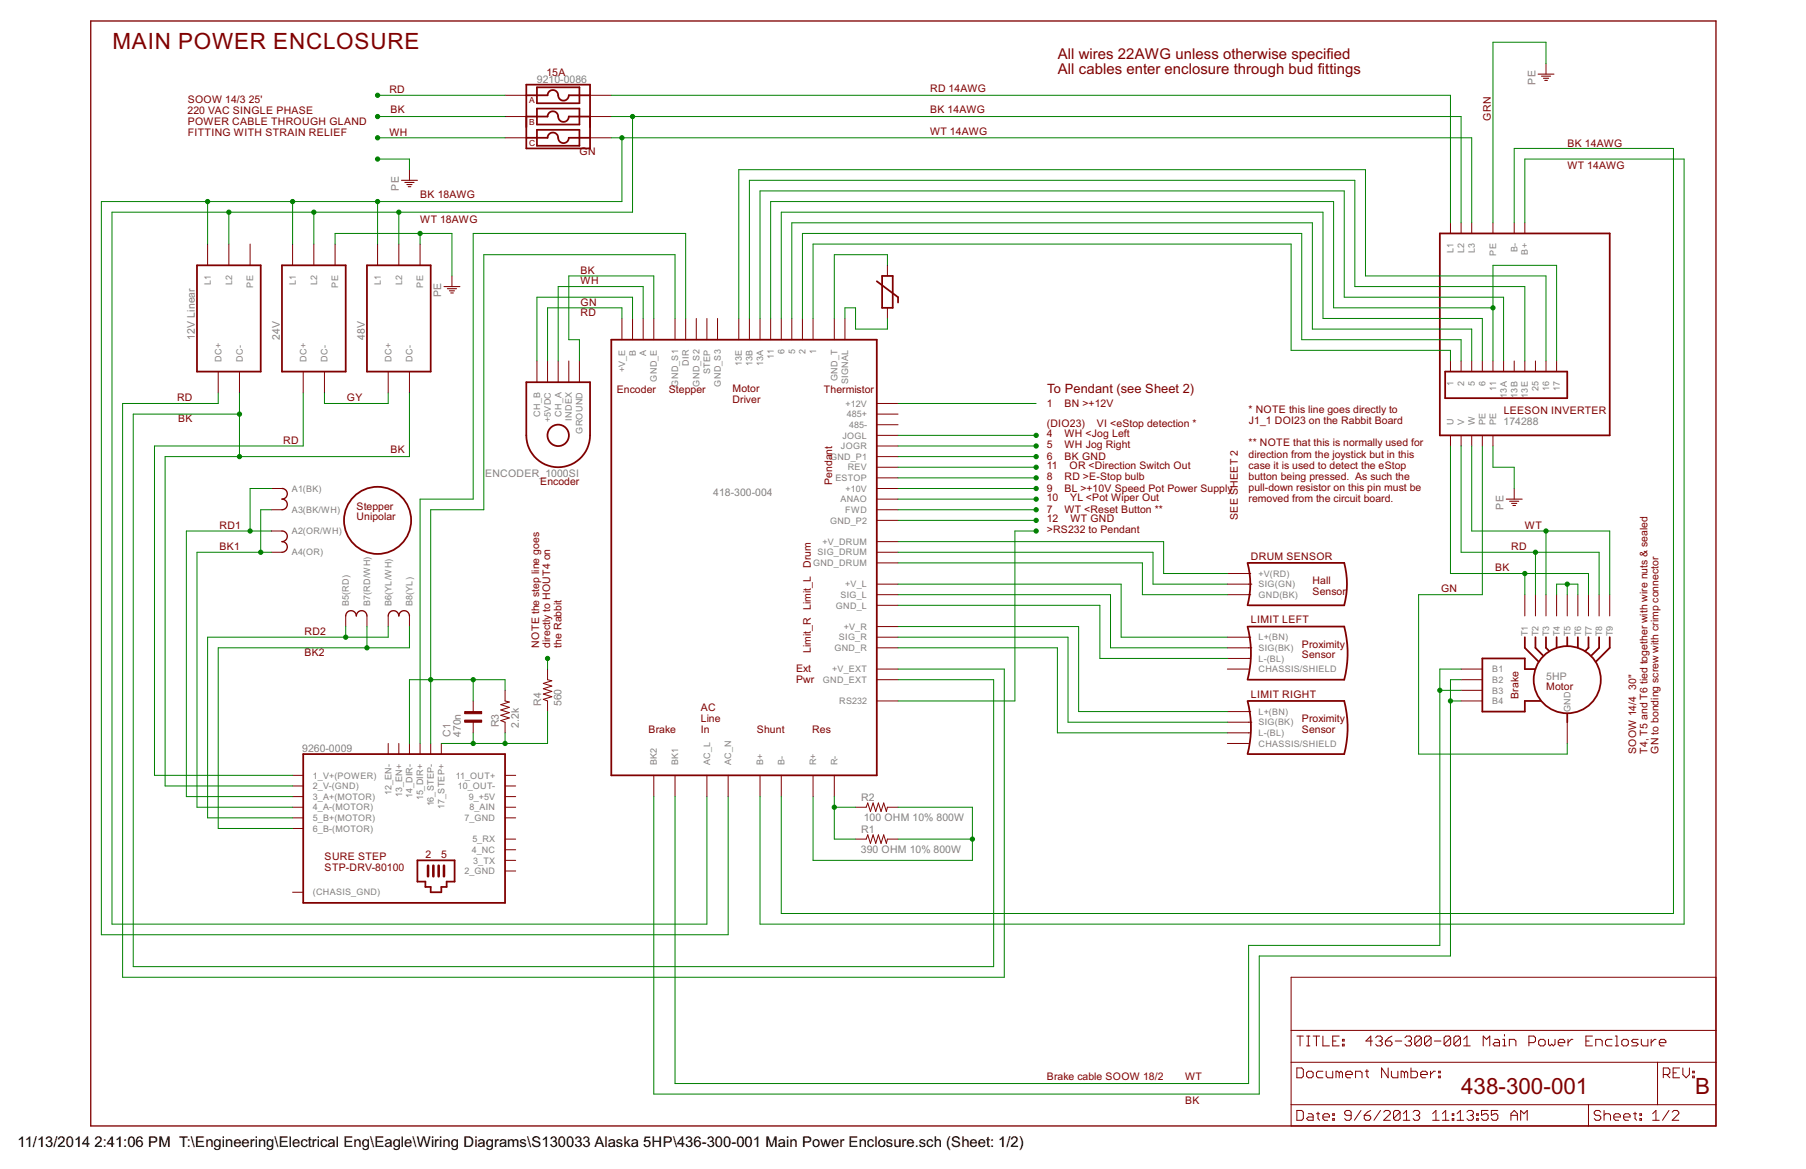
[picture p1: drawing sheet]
<svg xmlns="http://www.w3.org/2000/svg" width="432mm" height="279mm" viewBox="0 0 432 279" stroke-linecap="round" stroke-linejoin="round" font-family="sans-serif">
<g fill="none" stroke="#800000" stroke-width=".25">
<path d="M367.7 17.7h3.8M368.6 18.2h2.1M369 18.7h1.3M369.3 19.2h.7M96 43.1h3.8M96.8 43.6h2.2M97.3 44.1h1.2M97.6 44.6h.6M106.2 68.5h3.8M107 69h2.2M107.4 69.5h1.3M107.8 70h.6"/>
<path d="M360.1 119.3h3.8M360.9 119.8h2.2M298.5 137.1h.5M298.5 139.6h.8M298.5 134.5h.3M361.4 120.3h1.2M361.7 120.8h.7M298.5 142.1h.5M298.5 152.3h.5M298.5 154.8h.8M298.5 157.4h.5M298.5 149.8h.3"/>
<path d="M298.5 170.1h.5M298.5 172.6h.8M298.5 175.2h.5M298.5 167.5h.3"/>
</g>
<g fill="none" stroke="#800000" stroke-width=".24">
<path d="M369.6 15.2v2.5M120.8 27.9h5M120.8 22.8h5M120.8 32.9h5M141.1 27.9h5.1M141.1 22.8h5.1M141.1 32.9h5.1M49.6 58.3v5.1M54.7 58.3v5.1M59.8 58.3v5.1M70 58.3v5.1M75 58.3v5.1"/>
<path d="M80.1 58.3v5.1M90.3 58.3v5.1M95.4 58.3v5.1M97.9 40.6v2.5M100.4 58.3v5.1M346.8 53.3v2.5M349.3 53.3v2.5M351.9 53.3v2.5M357 53.3v2.5M362 53.3v2.5M364.6 53.3v2.5M108.1 66v2.5"/>
<path d="M148.7 76.1v5.1M151.2 76.1v5.1M153.8 76.1v5.1M156.3 76.1v5.1M161.4 76.1v5.1M163.9 76.1v5.1M166.5 76.1v5.1M169 76.1v5.1M171.6 76.1v5.1M176.6 76.1v5.1M179.2 76.1v5.1M181.7 76.1v5.1"/>
<path d="M184.3 76.1v5.1M186.8 76.1v5.1M189.3 76.1v5.1M191.9 76.1v5.1M194.4 76.1v5.1M199.5 76.1v5.1M202 76.1v5.1M212.2 63.4v2.6M212.2 73.6v2.5M52.2 88.8v5.1M57.3 88.8v5.1M72.5 88.8v5.1"/>
<path d="M77.6 88.8v5.1M92.8 88.8v5.1M97.9 88.8v5.1M128.4 86.3v5.1M130.9 86.3v5.1M133.5 86.3v5.1M136 86.3v5.1M138.5 86.3v5.1M209.6 96.4h5.1M209.6 99h5.1M346.8 86.3v2.5M349.3 86.3v2.5"/>
<path d="M351.9 86.3v2.5M354.4 86.3v2.5M357 86.3v2.5M359.5 86.3v2.5M362 86.3v2.5M364.6 86.3v2.5M367.1 86.3v2.5M369.6 86.3v2.5M372.2 86.3v2.5M64.9 116.8h2.5M209.6 101.5h5.1M209.6 104.1h5.1"/>
<path d="M209.6 106.6h5.1M209.6 116.8h5.1M209.6 111.7h5.1M209.6 114.2h5.1M209.6 109.1h5.1M209.6 119.3h5.1M346.8 104.1v2.5M349.3 104.1v2.5M351.9 104.1v2.5M354.4 104.1v2.5M357 104.1v2.5M362 116.8v2.5"/>
<path d="M64.9 132h2.5M64.9 121.8h2.5M64.9 126.9h2.5M209.6 139.6h5.1M209.6 129.5h5.1M209.6 132h5.1M209.6 134.5h5.1M209.6 121.8h5.1M209.6 124.4h5.1M293.5 137.1h5M293.5 139.6h5M82.7 147.2v2.6"/>
<path d="M87.7 147.2v2.6M92.8 147.2v2.6M97.9 147.2v2.6M130.9 159.9v2.6l1 .2-2 .6 2 .7-2 .6 2 .6-2 .7 2 .6-2 .7 1 .3v2.6M209.6 159.9h5.1M209.6 142.1h5.1M209.6 144.7h5.1M209.6 149.8h5.1M209.6 152.3h5.1M209.6 154.8h5.1M293.5 159.9h5M293.5 142.1h5"/>
<path d="M293.5 152.3h5M293.5 154.8h5M293.5 157.4h5M349.3 159.9h5.1M364.6 142.1v5.1M367.1 142.1v5.1M369.6 142.1v5.1M372.2 142.1v5.1M374.7 142.1v5.1M377.3 142.1v5.1M379.8 142.1v5.1M382.3 142.1v5.1"/>
<path d="M384.9 142.1v5.1M92.8 177.7v2.5M95.4 177.7v2.5M97.9 177.7v2.5M100.4 177.7v2.5M103 177.7v2.5M105.5 177.7v2.5M113.1 167.5v2.6M113.1 172.6v2.6M120.8 165v2.5l1 .3-2.1 .6 2.1 .7-2.1 .6 2.1 .6-2.1 .7 2.1 .6-2.1 .6 1.1 .4v2.6M209.6 162.5h5.1M209.6 167.5h5.1"/>
<path d="M293.5 170.1h5M293.5 172.6h5M293.5 175.2h5M293.5 177.7h5M349.3 162.5h5.1M349.3 165h5.1M349.3 167.5h5.1M374.7 172.6v5.1M70 192.9h2.5M70 185.3h2.5M70 187.9h2.5M70 190.4h2.5"/>
<path d="M70 195.5h2.5M70 198h2.5M120.8 192.9h2.5M120.8 185.3h2.5M120.8 187.9h2.5M120.8 190.4h2.5M120.8 195.5h2.5M156.3 185.3v5.1M161.4 185.3v5.1M169 185.3v5.1M174.1 185.3v5.1M181.7 185.3v5.1"/>
<path d="M186.8 185.3v5.1M194.4 185.3v5.1M199.5 185.3v5.1M204.6 192.9h2.5l.4-1 .6 2.1 .6-2.1 .7 2.1 .6-2.1 .7 2.1 .6-2.1 .6 2.1 .3-1.1h2.5M70 213.3h2.5M120.8 200.6h2.5M120.8 203.1h2.5M120.8 205.6h2.5M120.8 208.2h2.5M204.6 200.6h2.5l.4-1.1 .6 2.1 .6-2.1 .7 2.1 .6-2.1 .7 2.1 .6-2.1 .6 2.1 .3-1h2.5M308.7 233.6h101.6v35.5h-101.6zM308.7 253.9h101.6"/>
<path d="M308.7 246.3h101.6M310.1 255.2h1.1l.4 .5v1.5l-.4 .4h-1.1zM310.1 247.6h1.5M310.8 247.6v2.4M312.4 256.4l.4-.4h.8l.4 .4v.8l-.4 .4h-.8l-.4-.4zM312.4 247.6h.8M312.4 250h.8M312.8 247.6v2.4M314 247.6h1.5M314.7 247.6v2.4M316.3 247.6v2.4h1.6M316.3 256h-1.2l-.4 .4v.8l.4 .4h1.2"/>
<path d="M317.1 256v1.2l.4 .4h1.1v-1.6M318.6 248.8h.8M320.2 247.6h-1.6v2.4h1.6M320.2 256.4l-.4-.4h-.4v1.6M320.2 256.4l.4-.4 .4 .4v1.2M320.2 256.4v1.2M321 249.6h.4v.4h-.4zM321 248.4h.4v.4h-.4zM321.8 256.8h1.5v-.4l-.4-.4h-.8l-.3 .4v.8l.3 .4h.8M324.1 257.6v-1.6h1.2l.3 .4v1.2M326.4 256h.8M326.8 255.7v1.5l.4 .4"/>
<path d="M328.1 248.8h-1.5l1.1-1.2v2.4M328.9 248l.4-.4h.8l.4 .4v.4l-.4 .4M329.7 248.8h.4M330.1 248.8l.4 .4v.4l-.4 .4h-.8l-.4-.4M331.2 248.8h1.2l.4 .4v.4l-.4 .4h-.8l-.4-.4zM331.9 255.2v2.4l-1.6-2.4v2.4M332.7 256v1.2l.4 .4h1.1v-1.6M332.8 247.6l-.8 .4-.8 .8M333.6 248.8h1.6M335.8 256.4l-.4-.4h-.4v1.6M335.8 256.4v1.2M335.8 256.4l.4-.4 .4 .4v1.2"/>
<path d="M335.9 248l.4-.4h.8l.4 .4v.4l-.4 .4M336.7 248.8h.4M337.1 248.8l.4 .4v.4l-.4 .4h-.8l-.4-.4M337.4 255.2v2.4h1.1l.4-.4v-.8l-.4-.4h-1.1M339.7 256.8h1.5v-.4l-.4-.4h-.7l-.4 .4v.8l.4 .4h.7M339.8 248l-.4-.4h-.8l-.3 .4v1.6M339.8 248v1.6l-.4 .4h-.8l-.3-.4M339.8 248l-1.5 1.6M342 256v1.6M342.2 248l-.4-.4h-.8l-.4 .4v1.6M342.2 248v1.6l-.4 .4h-.8l-.4-.4M342.2 248l-1.6 1.6"/>
<path d="M342.9 248.8h1.6M343.2 256h-.4l-.8 .8M344 257.2h.4v.4h-.4zM344 256h.4v.4h-.4zM346.8 248l-.3-.4h-.8l-.4 .4v1.6M346.8 248v1.6l-.3 .4h-.8l-.4-.4M346.8 248l-1.5 1.6M349.2 248v1.6l-.4 .4h-.8l-.4-.4M349.2 248l-.4-.4h-.8l-.4 .4v1.6M349.2 248l-1.6 1.6M349.9 250h1.6M349.9 248.4l.8-.8v2.4"/>
<path d="M354.6 250v-2.4l.8 .8 .8-.8v2.4M357.4 248.4h.7l.4 .4v1.2h-1.1l-.4-.4 .4-.4h1.1M359.3 250h.8M359.3 248.4h.4v1.6M359.7 247.2v.4M360.9 250v-1.6h1.1l.4 .4v1.2M365.5 249.2h1.2l.4-.4v-.8l-.4-.4h-1.2v2.4M367.9 248.8l.4-.4h.8l.3 .4v.8l-.3 .4h-.8l-.4-.4zM370.2 248.4v1.2l.4 .4 .4-.4 .4 .4 .4-.4v-1.2M372.6 249.2h1.5v-.4l-.4-.4h-.7l-.4 .4v.8l.4 .4h.7M374.9 248.4v1.6M376.1 248.4h-.4l-.8 .8"/>
<path d="M379.2 248.8h.8M380.7 247.6h-1.5v2.4h1.5M381.5 250v-1.6h1.2l.4 .4v1.2M385.4 248.4h-1.1l-.4 .4v.8l.4 .4h1.1M386.2 247.6h.4v2.4M386.2 250h.8M387.8 248.8l.4-.4h.7l.4 .4v.8l-.4 .4h-.7l-.4-.4zM391.7 248.4h-1.2l-.4 .4 .4 .4h.8l.4 .4-.4 .4h-1.2M392.4 248.4v1.2l.4 .4h1.2v-1.6M394.8 248.4v1.6M395.9 248.4h-.3l-.8 .8M396.3 253.9v10.1"/>
<path d="M396.7 249.2h1.6v-.4l-.4-.4h-.8l-.4 .4v.8l.4 .4h.8M397.7 256.8h1.1l.4-.4v-.7l-.4-.5h-1.1v2.4M398.5 256.8l.7 .8M400 256.4h.8M401.6 255.2h-1.6v2.4h1.6M402.4 255.2v1.6l.7 .8 .8-.8v-1.6M404.7 257.2h.4v.4h-.4zM404.7 256h.4v.4h-.4zM308.7 264h101.6M310.1 265.4h1.1l.4 .4v1.6l-.4 .4h-1.1zM312.8 266.2h.8l.4 .4v1.2h-1.2l-.4-.4 .4-.4h1.2M314.7 266.2h.8"/>
<path d="M315.1 265.8v1.6l.4 .4M316.3 267h1.6v-.4l-.4-.4h-.8l-.4 .4v.8l.4 .4h.8M318.6 267.4h.4v.4h-.4zM318.6 266.2h.4v.4h-.4zM323 266.6h-1.1l-.4-.4v-.4l.4-.4h.8l.3 .4v1.6l-.3 .4h-.8l-.4-.4M325.4 265.4l-1.6 2.4M326.2 266.6h1.1l.4 .4v.4l-.4 .4h-.7l-.4-.4zM327.7 265.4l-.8 .4-.7 .8M330.1 265.4l-1.6 2.4M330.8 265.8l.4-.4h.8l.4 .4v.4l-1.6 1.6h1.6M334.8 265.8v1.6l-.5 .4h-.7l-.4-.4M334.8 265.8l-.5-.4h-.7l-.4 .4v1.6"/>
<path d="M334.8 265.8l-1.6 1.6M335.5 267.8h1.6M335.5 266.2l.8-.8v2.4M337.9 265.8l.3-.4h.8l.4 .4v.4l-.4 .4M338.6 266.6h.4M339 266.6l.4 .4v.4l-.4 .4h-.8l-.3-.4M342.5 267.8h1.6M342.5 266.2l.8-.8v2.4M344.9 267.8h1.5M344.9 266.2l.8-.8v2.4M347.2 267.4h.4v.4h-.4zM347.2 266.2h.4v.4h-.4z"/>
<path d="M348.4 267.8h1.5M348.4 266.2l.8-.8v2.4M350.7 265.8l.4-.4h.8l.4 .4v.4l-.4 .4M351.5 266.6h.4M351.9 266.6l.4 .4v.4l-.4 .4h-.8l-.4-.4M353.1 267.4h.3v.4h-.3zM353.1 266.2h.3v.4h-.3zM355.8 265.4h-1.6v1.2l.8-.4h.4l.4 .4v.8l-.4 .4h-.8l-.4-.4M358.1 265.4h-1.5v1.2l.8-.4h.3l.4 .4v.8l-.4 .4h-.7l-.4-.4M361.3 266.6h1.5M361.3 267.8v-1.6l.7-.8 .8 .8v1.6M363.6 267.8v-2.4l.8 .8 .7-.8v2.4"/>
<path d="M379.8 264v5.1M382.7 265.8l-.4-.4h-.7l-.4 .4v.4l.4 .4h.7l.4 .4v.4l-.4 .4h-.7l-.4-.4M383.5 266.6l.4-.4h.8l.4 .4v1.2M383.5 265.4v2.4M385.8 267h1.6v-.4l-.4-.4h-.8l-.4 .4v.8l.4 .4h.8M388.2 267h1.5v-.4l-.3-.4h-.8l-.4 .4v.8l.4 .4h.8M390.5 266.2h.8M390.9 265.8v1.6l.4 .4M392.1 267.4h.4v.4h-.4zM392.1 266.2h.4v.4h-.4zM395.1 267.8h1.6M395.1 266.2l.8-.8v2.4"/>
<path d="M399 265.4l-1.5 2.4M399.8 265.8l.4-.4h.8l.4 .4v.4l-1.6 1.6h1.6"/>
</g>
<g fill="none" stroke="#800000" stroke-width=".42">
<path d="M125.8 22.8h5.1a1.31 1.31 0 0 1 1.5-1.3 1.31 1.31 0 0 1 1.1 1.6 1.27 1.27 0 0 0 1.4 .9 1.27 1.27 0 0 0 1.1-1.2h5.1M125.8 27.9h5.1a1.31 1.31 0 0 1 1.5-1.3 1.31 1.31 0 0 1 1.1 1.6 1.27 1.27 0 0 0 1.4 .9 1.27 1.27 0 0 0 1.1-1.2h5.1M125.8 32.9h5.1a1.31 1.31 0 0 1 1.5-1.2 1.31 1.31 0 0 1 1.1 1.6 1.27 1.27 0 0 0 1.4 .9 1.27 1.27 0 0 0 1.1-1.3h5.1M125.8 20.2h15.3v15.3h-15.3zM128.4 20.9h10.1v3.8h-10.1zM128.4 26h10.1v3.8h-10.1zM128.4 31h10.1v3.8h-10.1zM344.3 55.8h40.6v48.3h-40.6zM47.1 63.4h15.2v25.4h-15.2zM67.4 63.4h15.3v25.4h-15.3zM87.7 63.4h15.3v25.4h-15.3zM209.6 67.2l5.1 3.8v1.3"/>
<path d="M210.9 66h2.5v7.6h-2.5zM125.8 91.4h15.3v12.7a7.6 7.6 0 0 1-7.6 7.6 7.6 7.6 0 0 1-7.7-7.6zM146.2 81.2h63.4v104.1h-63.4zM345.5 88.8h29.2v6.4h-29.2zM298.3 134.5a19.9 19.9 0 0 1 0 10.2M298.5 134.5h22.9a19.9 19.9 0 0 1 0 10.2h-22.9M298.3 149.8a25.2 25.2 0 0 1 0 12.7M298.5 149.8h22.9a25.2 25.2 0 0 1 0 12.7h-22.9M364.6 152.3v2.5l3.3 3.3M367.1 159.9h-2.5v-2.5h-10.2v12.7h10.2v-2.6h3.8M367.1 152.3v2.5l1.8 1.8M369.6 152.3v2.5l.8 .8"/>
<path d="M372.2 152.3v2.5M374.7 152.3v2M377.3 152.3v2.5M379.8 152.3v2.5l-.8 .8M382.3 152.3v2.5l-1.7 1.8M384.9 152.3v2.5l-3.3 3.3M298.3 167.5a25.2 25.2 0 0 1 0 12.7M298.5 167.5h22.9a25.2 25.2 0 0 1 0 12.7h-22.9M374.7 170.6v2M72.5 180.2h48.3v35.6h-48.3zM99.8 205.6h8.9v5.1h-1.9v1.3h-1.3v1.3h-2.5v-1.3h-1.3v-1.3h-1.9z"/>
<circle cx="133.5" cy="104.1" r="2.56"/>
<circle cx="90.3" cy="124.4" r="8"/>
<circle cx="374.7" cy="162.5" r="8"/>
</g>
<path d="M21.7 5h388.6v264.1h-388.6zM67.4 116.8a1.27 1.27 0 0 1 1.3 1.2 1.27 1.27 0 0 1-1.3 1.3 1.27 1.27 0 0 1 1.3 1.3 1.27 1.27 0 0 1-1.3 1.2M67.4 126.9a1.27 1.27 0 0 1 1.3 1.3 1.27 1.27 0 0 1-1.3 1.3 1.27 1.27 0 0 1 1.3 1.2 1.27 1.27 0 0 1-1.3 1.3M82.7 147.2a1.27 1.27 0 0 1 1.2-1.2 1.27 1.27 0 0 1 1.3 1.2 1.27 1.27 0 0 1 1.3-1.2 1.27 1.27 0 0 1 1.2 1.2M92.8 147.2a1.27 1.27 0 0 1 1.3-1.2 1.27 1.27 0 0 1 1.3 1.2 1.27 1.27 0 0 1 1.2-1.2 1.27 1.27 0 0 1 1.3 1.2" fill="none" stroke="#800000" stroke-width=".32"/>
<g fill="#800000" stroke="#800000" stroke-width=".24">
<path d="M111.1 170.1h4.1v.5h-4.1z"/>
<path d="M111.1 172.1h4.1v.5h-4.1z"/>
</g>
<path d="M102.3 206.9v2.5M103.6 206.9v2.5M104.9 206.9v2.5M106.2 206.9v2.5" fill="none" stroke="#800000" stroke-width=".61"/>
<g fill="none" stroke="#008000" stroke-width=".24">
<path d="M369.6 15.2v-5.1h-12.6v43.2M90.3 38h7.6v2.6M90.3 22.8h30.5M90.3 27.9h30.5M90.3 32.9h30.5M146.2 22.8h200.6v30.5M146.2 27.9h203.1v25.4M146.2 32.9h205.7v20.4M148.7 32.9v15.3h-124.5v175.2h149.9v-33M151.2 27.9v22.8h-124.4v170.2h142.2v-30.5M49.6 48.2v10.1M54.7 50.7v7.6"/>
<path d="M70 48.2v10.1M75 50.7v7.6M80.1 58.3v-2.5h28v10.2M90.3 48.2v10.1M95.4 50.7v7.6M100.4 55.8v2.5M362 53.3v-17.8h38.1v182.8h-213.3v-27.9M364.6 53.3v-15.3h38.1v182.9h-221v-30.5M148.7 76.1v-2.5h-17.8v12.7M151.2 76.1v-5.1h-22.8v15.3M153.8 76.1v-7.6h-20.3v17.8M156.3 76.1v-10.1h-20.3v15.2h2.5v5.1"/>
<path d="M161.4 76.1v-15.2h-45.7v60.9h-12.7v55.9M163.9 76.1v-20.3h-50.8v63.5h-12.7v58.4M176.6 76.1v-35.5h149.9v25.4h43.1v20.3M179.2 76.1v-33h144.7v25.4h40.7v17.8M181.7 76.1v-30.5h139.7v25.4h38.1v15.3M186.8 76.1v-25.4h129.5v25.4h38.1v10.2M189.3 76.1v-22.8h124.5v25.4h38.1v7.6M191.9 76.1v-20.3h119.3v25.4h38.1v5.1M194.4 76.1v-17.8h114.3v25.4h38.1v2.6M202 76.1v-2.5h2.6v5.1h7.6v-2.6M212.2 63.4v-2.5h-12.7v15.2M357 73.6h-38.1v-25.4h-134.6v27.9"/>
<path d="M52.2 93.9v2.5h-22.9v137.2h210.8v-73.7h-25.4M57.3 99h-25.4v132h205.7v-68.5h-22.9M57.3 93.9v15.2M72.5 93.9v12.7h-35.6v78.7h33.1M77.6 93.9v2.5h15.2v-2.5M97.9 93.9v15.2h-58.4v78.8h30.5M214.7 96.4h33M357 86.3v-22.9h15.2v22.9M64.9 116.8h-5.1v10.1M214.7 111.7h33M214.7 104.1h33M214.7 114.2h33"/>
<path d="M214.7 116.8h33M214.7 119.3h33M214.7 109.1h33M214.7 106.6h33M346.8 106.6v30.5h33v5M349.3 106.6v25.4h33v10.1M351.9 106.6v20.3h33v15.2M354.4 106.6v35.5h-15.2v38.1h35.5v-2.5M357 106.6v5.1h5v5.1M64.9 132h-17.8v60.9h22.9M64.9 126.9h-20.3v63.5h25.4M64.9 121.8h-2.6v10.2"/>
<path d="M214.7 139.6h53.4v12.7h25.4M214.7 132h61v7.6h17.8M214.7 129.5h63.5v7.6h15.3M214.7 134.5h58.4v7.6h20.4M214.7 121.8h33M214.7 124.4h33M247.7 126.9h-5v40.6h-28M364.6 137.1v5M367.1 132v10.1M369.6 126.9v15.2M374.7 139.6v2.5M82.7 149.8v2.5"/>
<path d="M87.7 149.8v5M92.8 149.8v2.5h-43.2v43.2h20.4M97.9 149.8v5h-45.7v43.2h17.8M130.9 157.4v2.5M214.7 142.1h50.8v12.7h28M214.7 154.8h38.1v20.4h40.7M214.7 152.3h40.7v20.3h38.1M214.7 149.8h43.2v20.3h35.6M214.7 144.7h48.3v12.7h30.5M349.3 159.9h-5v66.1h-45.8v33h-137.1v-68.6M372.2 142.1v-2.5h5.1v2.5M113.1 162.5v5"/>
<path d="M113.1 175.2v2.5M120.8 165v-2.5h-22.9v15.2M120.8 175.2v2.5M130.9 170.1v7.6h-25.4M344.3 165h5M346.8 167.5h2.5M349.3 162.5h-2.5v66h-45.7v33h-144.8v-71.1M194.4 190.4v15.2h38.1v-12.7h-17.8M199.5 190.4v10.2h5.1M199.5 192.9h5.1M214.7 200.6h17.8"/>
</g>
<g fill="#008000" stroke="#008000" stroke-width=".24">
<circle cx="90.3" cy="38" r=".51"/>
<circle cx="100.4" cy="55.8" r=".51"/>
<circle cx="90.3" cy="22.8" r=".51"/>
<circle cx="90.3" cy="27.9" r=".51"/>
<circle cx="374.7" cy="139.6" r=".51"/>
<circle cx="364.6" cy="137.1" r=".51"/>
<circle cx="367.1" cy="132" r=".51"/>
<circle cx="369.6" cy="126.9" r=".51"/>
<circle cx="346.8" cy="167.5" r=".51"/>
<circle cx="151.2" cy="27.9" r=".51"/>
<circle cx="95.4" cy="50.7" r=".51"/>
<circle cx="75" cy="50.7" r=".51"/>
<circle cx="54.7" cy="50.7" r=".51"/>
<circle cx="344.3" cy="165" r=".51"/>
<circle cx="357" cy="73.6" r=".51"/>
<circle cx="247.7" cy="126.9" r=".51"/>
<circle cx="247.7" cy="104.1" r=".51"/>
<circle cx="247.7" cy="111.7" r=".51"/>
<circle cx="247.7" cy="114.2" r=".51"/>
<circle cx="247.7" cy="116.8" r=".51"/>
<circle cx="247.7" cy="119.3" r=".51"/>
<circle cx="247.7" cy="121.8" r=".51"/>
<circle cx="148.7" cy="32.9" r=".51"/>
<circle cx="90.3" cy="48.2" r=".51"/>
<circle cx="70" cy="48.2" r=".51"/>
<circle cx="49.6" cy="48.2" r=".51"/>
<circle cx="90.3" cy="32.9" r=".51"/>
<circle cx="103" cy="162.5" r=".51"/>
<circle cx="113.1" cy="162.5" r=".51"/>
<circle cx="113.1" cy="177.7" r=".51"/>
<circle cx="120.8" cy="177.7" r=".51"/>
<circle cx="62.3" cy="132" r=".51"/>
<circle cx="59.8" cy="126.9" r=".51"/>
<circle cx="82.7" cy="152.3" r=".51"/>
<circle cx="87.7" cy="154.8" r=".51"/>
<circle cx="247.7" cy="124.4" r=".51"/>
<circle cx="247.7" cy="109.1" r=".51"/>
<circle cx="247.7" cy="106.6" r=".51"/>
<circle cx="199.5" cy="192.9" r=".51"/>
<circle cx="232.5" cy="200.6" r=".51"/>
<circle cx="57.3" cy="99" r=".51"/>
<circle cx="57.3" cy="109.1" r=".51"/>
<circle cx="130.9" cy="157.4" r=".51"/>
</g>
<g font-size="6" fill="#800000">
<text x="26.9" y="11.6">MAIN POWER ENCLOSURE</text>
<text x="349.3" y="261.5">438-300-001</text>
<text x="405.3" y="261.5">B</text>
</g>
<g font-size="4" fill="#800000">
<text x="252.9" y="14.2">All wires 22AWG unless otherwise specified</text>
<text x="252.9" y="17.7">All cables enter enclosure through bud fittings</text>
</g>
<g font-size="4">
<text x="4.2" y="274.2">11/13/2014</text>
<text x="22.6" y="274.2">2:41:06 PM T:\Engineering\Electrical Eng\Eagle\Wiring Diagrams\S130033 Alaska 5HP\436-300-001 Main Power Enclosure.sch (Sheet: 1/2)</text>
</g>
<text font-size="3.4" fill="#800000" x="250.3" y="93.9">To Pendant (see Sheet 2)</text>
<g font-size="2.8" fill="#800000">
<text x="93.1" y="22.3">RD</text>
<text x="130.7" y="18.2">15A</text>
<text x="222.4" y="22">RD 14AWG</text>
<text x="44.9" y="27.2">220 VAC SINGLE PHASE</text>
<text x="44.9" y="24.6">SOOW 14/3</text>
<text x="44.9" y="29.9">POWER CABLE THROUGH GLAND</text>
<text x="59.5" y="24.6">25'</text>
<text x="93.4" y="27.1">BK</text>
<text x="222.4" y="27.1">BK 14AWG</text>
<text x="356.4" y="28.8" transform="rotate(-90 356.4 28.8)">GRN</text>
<text x="44.9" y="32.6">FITTING WITH STRAIN RELIEF</text>
<text x="93.1" y="32.4">WH</text>
<text x="222.4" y="32.2">WT 14AWG</text>
<text x="374.8" y="35.2">BK 14AWG</text>
<text x="138.6" y="37">GN</text>
<text x="374.8" y="40.3">WT 14AWG</text>
<text x="100.5" y="47.4">BK 18AWG</text>
<text x="100.5" y="53.3">WT 18AWG</text>
<text x="138.8" y="65.4">BK</text>
<text x="138.8" y="68">WH</text>
<text x="138.8" y="75.6">RD</text>
<text x="138.8" y="73.1">GN</text>
<text x="42.3" y="95.9">RD</text>
<text x="83" y="95.9">GY</text>
<text x="147.5" y="93.9">Encoder</text>
<text x="159.9" y="93.9">Stepper</text>
<text x="175.1" y="93.8">Motor</text>
<text x="197" y="93.9">Thermistor</text>
<text x="42.6" y="100.7">BK</text>
<text x="175.1" y="96.4">Driver</text>
<text x="250.3" y="97.2">1</text>
<text x="254.5" y="97.2">BN &gt;+12V</text>
<text x="298.5" y="98.7">* NOTE this line goes directly to</text>
<text x="298.6" y="101.4">J1_1 DOI23 on the Rabbit Board</text>
<text x="359.5" y="99">LEESON INVERTER</text>
<text x="67.7" y="106.1">RD</text>
<text x="250.3" y="102">(DIO23)</text>
<text x="250.3" y="107.1">5</text>
<text x="250.3" y="104.6">4</text>
<text x="254.5" y="107.1">WH Jog Right</text>
<text x="254.5" y="104.6">WH &lt;Jog Left</text>
<text x="262.3" y="102">VI &lt;eStop detection *</text>
<text x="298.5" y="106.7">** NOTE that this is normally used for</text>
<text x="93.4" y="108.4">BK</text>
<text x="250.3" y="109.9">6</text>
<text x="250.3" y="112.2">11</text>
<text x="254.5" y="109.9">BK GND</text>
<text x="255.7" y="112.2">OR &lt;Direction Switch Out</text>
<text x="298.5" y="109.4">direction from the joystick but in this</text>
<text x="298.5" y="112">case it is used to detect the eStop</text>
<text x="129.2" y="116">Encoder</text>
<text x="199" y="115.9" transform="rotate(-90 199 115.9)">Pendant</text>
<text x="250.3" y="114.7">8</text>
<text x="250.3" y="119.8">10</text>
<text x="250.3" y="117.5">9</text>
<text x="254.5" y="114.7">RD &gt;E-Stop bulb</text>
<text x="254.5" y="117.5">BL &gt;+10V Speed Pot Power Supply</text>
<text x="255.9" y="119.8">YL &lt;Pot Wiper Out</text>
<text x="298.5" y="114.7">button being pressed. As such the</text>
<text x="298.5" y="117.4">pull-down resistor on this pin must be</text>
<text x="85.2" y="121.8">Stepper</text>
<text x="85.2" y="124.4">Unipolar</text>
<text x="250.3" y="122.6">7</text>
<text x="250.3" y="124.9">12</text>
<text x="254.5" y="122.6">WT &lt;Reset Button **</text>
<text x="255.9" y="124.9">WT GND</text>
<text x="296" y="124.3" transform="rotate(-90 296 124.3)">SEE SHEET 2</text>
<text x="298.5" y="120.1">removed from the circuit board.</text>
<text x="52.5" y="126.4">RD1</text>
<text x="52.5" y="131.5">BK1</text>
<text x="250.3" y="127.4">&gt;RS232 to Pendant</text>
<text x="361.3" y="131.5">RD</text>
<text x="364.6" y="126.4">WT</text>
<text x="193.9" y="135.8" transform="rotate(-90 193.9 135.8)">Drum</text>
<text x="299.1" y="133.8">DRUM SENSOR</text>
<text x="357.5" y="136.6">BK</text>
<text x="313.8" y="139.5">Hall</text>
<text x="313.8" y="142.1">Sensor</text>
<text x="344.5" y="141.4">GN</text>
<text x="299.1" y="149">LIMIT LEFT</text>
<text x="72.8" y="151.8">RD2</text>
<text x="128.9" y="154.8" transform="rotate(-90 128.9 154.8)">NOTE the step line goes</text>
<text x="131.5" y="154.8" transform="rotate(-90 131.5 154.8)">directly to HOUT4 on</text>
<text x="134.2" y="154.8" transform="rotate(-90 134.2 154.8)">the Rabbit</text>
<text x="311.3" y="154.8">Proximity</text>
<text x="72.8" y="156.9">BK2</text>
<text x="190.3" y="160.7">Ext</text>
<text x="193.9" y="156.1" transform="rotate(-90 193.9 156.1)">Limit_R Limit_L</text>
<text x="311.3" y="157.4">Sensor</text>
<text x="190.3" y="163.4">Pwr</text>
<text x="299.1" y="166.8">LIMIT RIGHT</text>
<text x="363" y="167" transform="rotate(-90 363 167)">Brake</text>
<text x="369.7" y="165">Motor</text>
<text x="391.2" y="164.9" transform="rotate(-90 391.2 164.9)">30&quot;</text>
<text x="167.5" y="169.8">AC</text>
<text x="167.5" y="172.5">Line</text>
<text x="311.3" y="172.6">Proximity</text>
<text x="155.1" y="175.2">Brake</text>
<text x="167.5" y="175.2">In</text>
<text x="181" y="175.2">Shunt</text>
<text x="194.2" y="175.2">Res</text>
<text x="311.3" y="175.2">Sensor</text>
<text x="391.2" y="180.2" transform="rotate(-90 391.2 180.2)">SOOW 14/4</text>
<text x="393.9" y="180.2" transform="rotate(-90 393.9 180.2)">T4, T5 and T6 tied together with wire nuts &amp; sealed</text>
<text x="396.6" y="180.2" transform="rotate(-90 396.6 180.2)">GN to bonding screw with crimp connector</text>
<text x="77.6" y="205.6">SURE STEP</text>
<text x="77.6" y="208.2">STP-DRV-80100</text>
<text x="101.7" y="205">2</text>
<text x="105.5" y="205">5</text>
<text x="250.3" y="258.2">Brake cable SOOW 18/2</text>
<text x="283.3" y="258.2">WT</text>
<text x="283.3" y="263.8">BK</text>
</g>
<g font-size="2.8" fill="#808080">
<text x="128.4" y="19.7">9210-0086</text>
<text x="367.1" y="20.2" transform="rotate(-90 367.1 20.2)">PE</text>
<text x="95.4" y="45.6" transform="rotate(-90 95.4 45.6)">PE</text>
<text x="105.5" y="71" transform="rotate(-90 105.5 71)">PE</text>
<text x="46.6" y="81.2" transform="rotate(-90 46.6 81.2)">12V Linear</text>
<text x="66.9" y="81.2" transform="rotate(-90 66.9 81.2)">24V</text>
<text x="87.2" y="81.2" transform="rotate(-90 87.2 81.2)">48V</text>
<text x="359.5" y="101.5">174288</text>
<text x="116" y="114">ENCODER_1000SI</text>
<text x="170.5" y="118.5">418-300-004</text>
<text x="359.5" y="121.8" transform="rotate(-90 359.5 121.8)">PE</text>
<text x="369.6" y="162.5">5HP</text>
<text x="119.3" y="173.8" transform="rotate(-90 119.3 173.8)">R3</text>
<text x="124.1" y="173.9" transform="rotate(-90 124.1 173.9)">2.2k</text>
<text x="129.4" y="168.8" transform="rotate(-90 129.4 168.8)">R4</text>
<text x="134.2" y="168.8" transform="rotate(-90 134.2 168.8)">560</text>
<text x="72.2" y="179.7">9260-0009</text>
<text x="107.7" y="176.1" transform="rotate(-90 107.7 176.1)">C1</text>
<text x="110.2" y="176.2" transform="rotate(-90 110.2 176.2)">470n</text>
<text x="205.9" y="191.4">R2</text>
<text x="206.5" y="196.2">100 OHM 10% 800W</text>
<text x="205.8" y="203.9">390 OHM 10% 800W</text>
<text x="205.9" y="199.1">R1</text>
</g>
<g font-size="2.4" fill="#808080">
<text x="347.5" y="60.6" transform="rotate(-90 347.5 60.6)">L1</text>
<text x="350.1" y="60.6" transform="rotate(-90 350.1 60.6)">L2</text>
<text x="352.6" y="60.6" transform="rotate(-90 352.6 60.6)">L3</text>
<text x="357.7" y="61.1" transform="rotate(-90 357.7 61.1)">PE</text>
<text x="362.8" y="60.3" transform="rotate(-90 362.8 60.3)">B-</text>
<text x="365.3" y="60.8" transform="rotate(-90 365.3 60.8)">B+</text>
<text x="50.4" y="68.2" transform="rotate(-90 50.4 68.2)">L1</text>
<text x="55.5" y="68.2" transform="rotate(-90 55.5 68.2)">L2</text>
<text x="60.6" y="68.7" transform="rotate(-90 60.6 68.7)">PE</text>
<text x="70.7" y="68.2" transform="rotate(-90 70.7 68.2)">L1</text>
<text x="75.8" y="68.2" transform="rotate(-90 75.8 68.2)">L2</text>
<text x="80.9" y="68.7" transform="rotate(-90 80.9 68.7)">PE</text>
<text x="91" y="68.2" transform="rotate(-90 91 68.2)">L1</text>
<text x="96.1" y="68.2" transform="rotate(-90 96.1 68.2)">L2</text>
<text x="101.2" y="68.7" transform="rotate(-90 101.2 68.7)">PE</text>
<text x="52.9" y="86.4" transform="rotate(-90 52.9 86.4)">DC+</text>
<text x="58" y="86.4" transform="rotate(-90 58 86.4)">DC-</text>
<text x="73.3" y="86.4" transform="rotate(-90 73.3 86.4)">DC+</text>
<text x="78.3" y="86.4" transform="rotate(-90 78.3 86.4)">DC-</text>
<text x="93.6" y="86.4" transform="rotate(-90 93.6 86.4)">DC+</text>
<text x="98.7" y="86.4" transform="rotate(-90 98.7 86.4)">DC-</text>
<text x="149.5" y="89" transform="rotate(-90 149.5 89)">+V_E</text>
<text x="152" y="85" transform="rotate(-90 152 85)">B</text>
<text x="154.5" y="85" transform="rotate(-90 154.5 85)">A</text>
<text x="164.7" y="87.4" transform="rotate(-90 164.7 87.4)">DIR</text>
<text x="169.8" y="89.4" transform="rotate(-90 169.8 89.4)">STEP</text>
<text x="177.4" y="87.4" transform="rotate(-90 177.4 87.4)">13E</text>
<text x="179.9" y="87.4" transform="rotate(-90 179.9 87.4)">13B</text>
<text x="182.5" y="87.4" transform="rotate(-90 182.5 87.4)">13A</text>
<text x="185" y="85.8" transform="rotate(-90 185 85.8)">11</text>
<text x="187.5" y="84.7" transform="rotate(-90 187.5 84.7)">6</text>
<text x="190.1" y="84.7" transform="rotate(-90 190.1 84.7)">5</text>
<text x="192.6" y="84.7" transform="rotate(-90 192.6 84.7)">2</text>
<text x="195.2" y="84.7" transform="rotate(-90 195.2 84.7)">1</text>
<text x="157.1" y="91.2" transform="rotate(-90 157.1 91.2)">GND_E</text>
<text x="162.2" y="92.4" transform="rotate(-90 162.2 92.4)">GND_S1</text>
<text x="167.2" y="92.4" transform="rotate(-90 167.2 92.4)">GND_S2</text>
<text x="172.3" y="92.4" transform="rotate(-90 172.3 92.4)">GND_S3</text>
<text x="200.2" y="91.1" transform="rotate(-90 200.2 91.1)">GND_T</text>
<text x="202.8" y="91.8" transform="rotate(-90 202.8 91.8)">SIGNAL</text>
<text x="347.5" y="92.3" transform="rotate(-90 347.5 92.3)">1</text>
<text x="350.1" y="92.3" transform="rotate(-90 350.1 92.3)">2</text>
<text x="352.6" y="92.3" transform="rotate(-90 352.6 92.3)">5</text>
<text x="355.2" y="92.3" transform="rotate(-90 355.2 92.3)">6</text>
<text x="357.7" y="93.4" transform="rotate(-90 357.7 93.4)">11</text>
<text x="360.2" y="95" transform="rotate(-90 360.2 95)">13A</text>
<text x="362.8" y="95" transform="rotate(-90 362.8 95)">13B</text>
<text x="365.3" y="95" transform="rotate(-90 365.3 95)">13E</text>
<text x="367.9" y="93.5" transform="rotate(-90 367.9 93.5)">25</text>
<text x="370.4" y="93.5" transform="rotate(-90 370.4 93.5)">16</text>
<text x="372.9" y="93.5" transform="rotate(-90 372.9 93.5)">17</text>
<text x="129.1" y="99.6" transform="rotate(-90 129.1 99.6)">CH_B</text>
<text x="131.7" y="100.9" transform="rotate(-90 131.7 100.9)">+5VDC</text>
<text x="134.2" y="99.6" transform="rotate(-90 134.2 99.6)">CH_A</text>
<text x="136.8" y="100.6" transform="rotate(-90 136.8 100.6)">INDEX</text>
<text x="202.2" y="97.2">+12V</text>
<text x="202.5" y="99.7">485+</text>
<text x="347.5" y="101.7" transform="rotate(-90 347.5 101.7)">U</text>
<text x="350.1" y="101.7" transform="rotate(-90 350.1 101.7)">V</text>
<text x="352.6" y="101.7" transform="rotate(-90 352.6 101.7)">W</text>
<text x="355.2" y="101.7" transform="rotate(-90 355.2 101.7)">PE</text>
<text x="357.7" y="101.7" transform="rotate(-90 357.7 101.7)">PE</text>
<text x="139.3" y="103.7" transform="rotate(-90 139.3 103.7)">GROUND</text>
<text x="201" y="107.4">JOGR</text>
<text x="201.4" y="104.8">JOGL</text>
<text x="203" y="102.3">485-</text>
<text x="198.5" y="109.9">GND_P1</text>
<text x="202.7" y="112.4">REV</text>
<text x="69.8" y="117.5">A1(BK)</text>
<text x="199.7" y="115">ESTOP</text>
<text x="202.2" y="117.5">+10V</text>
<text x="69.8" y="122.6">A3(BK/WH)</text>
<text x="198.5" y="125.1">GND_P2</text>
<text x="201" y="120.1">ANAO</text>
<text x="202.1" y="122.6">FWD</text>
<text x="69.8" y="127.7">A2(OR/WH)</text>
<text x="196.6" y="130.2">+V_DRUM</text>
<text x="69.8" y="132.7">A4(OR)</text>
<text x="194.4" y="135.3">GND_DRUM</text>
<text x="195.5" y="132.7">SIG_DRUM</text>
<text x="300.9" y="137.8">+V(RD)</text>
<text x="201" y="142.9">SIG_L</text>
<text x="202.1" y="140.4">+V_L</text>
<text x="300.9" y="140.4">SIG(GN)</text>
<text x="300.9" y="142.9">GND(BK)</text>
<text x="83.4" y="144.8" transform="rotate(-90 83.4 144.8)">B5(RD)</text>
<text x="88.5" y="144.8" transform="rotate(-90 88.5 144.8)">B7(RD/WH)</text>
<text x="93.6" y="144.8" transform="rotate(-90 93.6 144.8)">B6(YL/WH)</text>
<text x="98.7" y="144.8" transform="rotate(-90 98.7 144.8)">B8(YL)</text>
<text x="199.9" y="145.4">GND_L</text>
<text x="199.5" y="155.6">GND_R</text>
<text x="200.6" y="153.1">SIG_R</text>
<text x="201.7" y="150.5">+V_R</text>
<text x="300.9" y="153.1">L+(BN)</text>
<text x="300.9" y="155.6">SIG(BK)</text>
<text x="365.3" y="152.1" transform="rotate(-90 365.3 152.1)">T1</text>
<text x="367.9" y="152.1" transform="rotate(-90 367.9 152.1)">T2</text>
<text x="370.4" y="152.1" transform="rotate(-90 370.4 152.1)">T3</text>
<text x="372.9" y="152.1" transform="rotate(-90 372.9 152.1)">T4</text>
<text x="375.5" y="152.1" transform="rotate(-90 375.5 152.1)">T5</text>
<text x="378" y="152.1" transform="rotate(-90 378 152.1)">T6</text>
<text x="380.6" y="152.1" transform="rotate(-90 380.6 152.1)">T7</text>
<text x="383.1" y="152.1" transform="rotate(-90 383.1 152.1)">T8</text>
<text x="385.6" y="152.1" transform="rotate(-90 385.6 152.1)">T9</text>
<text x="199" y="160.7">+V_EXT</text>
<text x="300.9" y="158.1">L-(BL)</text>
<text x="300.9" y="160.7">CHASSIS/SHIELD</text>
<text x="356.8" y="160.7">B1</text>
<text x="196.8" y="163.2">GND_EXT</text>
<text x="356.8" y="163.2">B2</text>
<text x="356.8" y="165.8">B3</text>
<text x="200.7" y="168.3">RS232</text>
<text x="300.9" y="170.8">L+(BN)</text>
<text x="300.9" y="173.4">SIG(BK)</text>
<text x="356.8" y="168.3">B4</text>
<text x="375.5" y="170.2" transform="rotate(-90 375.5 170.2)">GND</text>
<text x="300.9" y="175.9">L-(BL)</text>
<text x="300.9" y="178.5">CHASSIS/SHIELD</text>
<text x="157.1" y="182.9" transform="rotate(-90 157.1 182.9)">BK2</text>
<text x="162.2" y="182.9" transform="rotate(-90 162.2 182.9)">BK1</text>
<text x="169.8" y="182.9" transform="rotate(-90 169.8 182.9)">AC_L</text>
<text x="174.8" y="182.9" transform="rotate(-90 174.8 182.9)">AC_N</text>
<text x="182.5" y="182.9" transform="rotate(-90 182.5 182.9)">B+</text>
<text x="187.5" y="182.9" transform="rotate(-90 187.5 182.9)">B-</text>
<text x="195.2" y="182.9" transform="rotate(-90 195.2 182.9)">R+</text>
<text x="200.2" y="182.9" transform="rotate(-90 200.2 182.9)">R-</text>
<text x="74.8" y="186.1">1_V+(POWER)</text>
<text x="74.8" y="188.6">2_V-(GND)</text>
<text x="74.8" y="191.2">3_A+(MOTOR)</text>
<text x="93.6" y="190" transform="rotate(-90 93.6 190)">12_EN-</text>
<text x="96.1" y="190.5" transform="rotate(-90 96.1 190.5)">13_EN+</text>
<text x="98.7" y="190.8" transform="rotate(-90 98.7 190.8)">14_DIR-</text>
<text x="101.2" y="191.3" transform="rotate(-90 101.2 191.3)">15_DIR+</text>
<text x="109" y="186.1">11_OUT+</text>
<text x="109.5" y="188.6">10_OUT-</text>
<text x="112.1" y="191.2">9_+5V</text>
<text x="74.8" y="193.7">4_A-(MOTOR)</text>
<text x="74.8" y="196.2">5_B+(MOTOR)</text>
<text x="103.7" y="192.8" transform="rotate(-90 103.7 192.8)">16_STEP-</text>
<text x="106.3" y="193.3" transform="rotate(-90 106.3 193.3)">17_STEP+</text>
<text x="111" y="196.2">7_GND</text>
<text x="112.2" y="193.7">8_AIN</text>
<text x="74.8" y="198.8">6_B-(MOTOR)</text>
<text x="112.8" y="203.9">4_NC</text>
<text x="112.9" y="201.3">5_RX</text>
<text x="111" y="208.9">2_GND</text>
<text x="113.2" y="206.4">3_TX</text>
<text x="74.8" y="214">(CHASIS_GND)</text>
</g>
<g font-size="2.2" fill="#800000">
<text x="126.5" y="24.7">A</text>
<text x="126.5" y="29.8">B</text>
<text x="126.5" y="34.8">C</text>
</g>
</svg>
